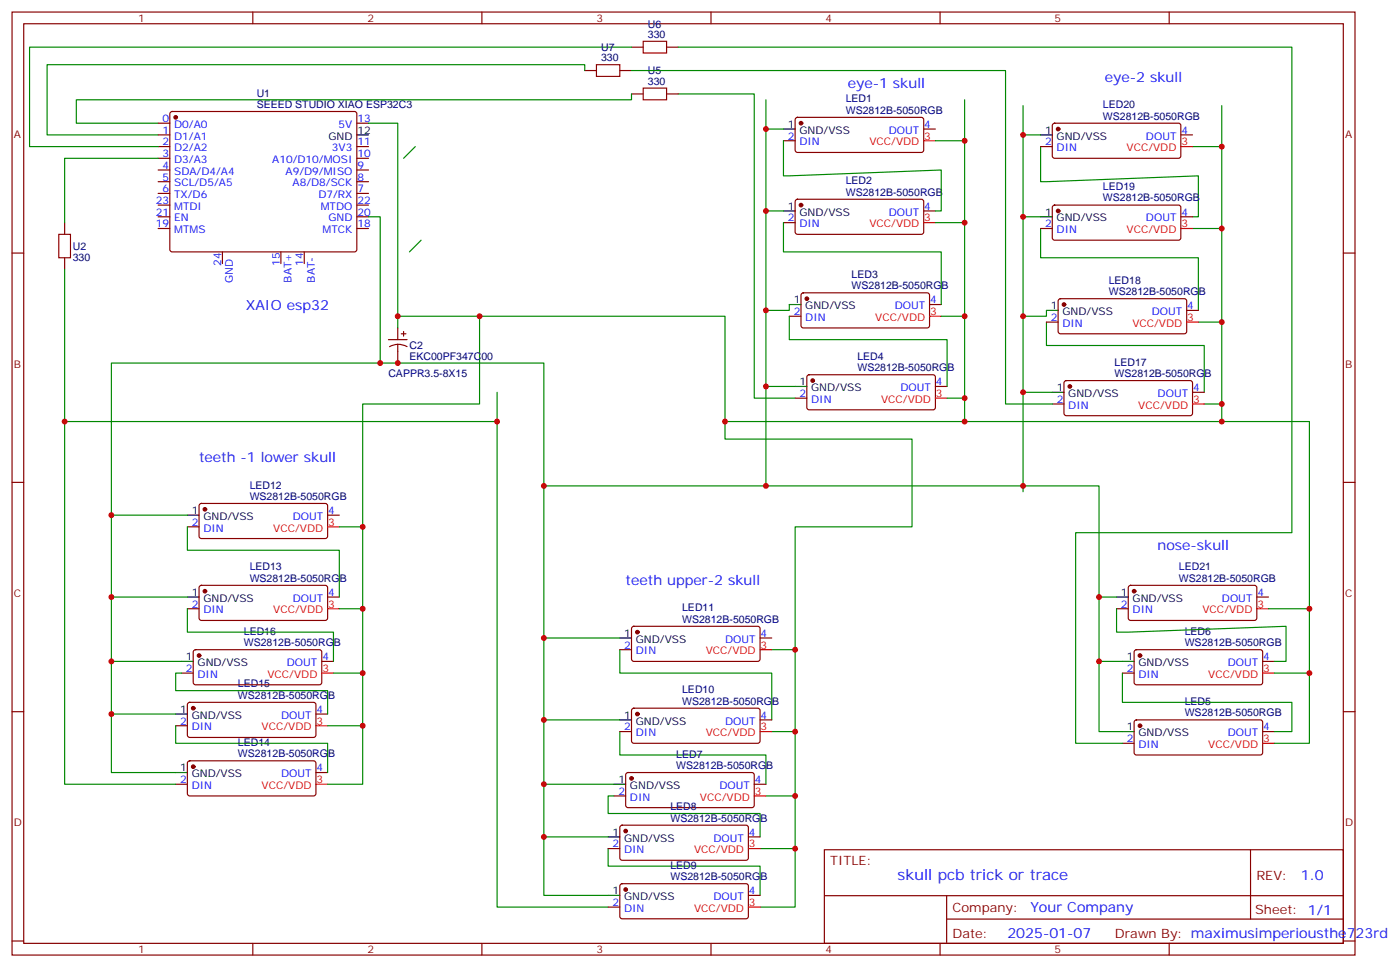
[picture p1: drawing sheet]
<svg xmlns="http://www.w3.org/2000/svg" width="423mm" height="292mm" viewBox="0 0 423 292" stroke-linecap="round" stroke-linejoin="round" font-family="sans-serif">
<g fill="none" stroke="#870000" stroke-width=".35">
<path d="M3.6 3.6h405.4v284.4h-405.4zM7.2 7.2h398.2v277.2h-398.2zM76.3 3.6v3.6M145.5 3.6v3.6M190.6 14.2h3.5M201.2 14.2h3.5M214.6 3.6v3.6M283.7 3.6v3.6M352.9 3.6v3.6M47.7 37.1h3.6M51.5 33.8l.5-.2h55l.5 .2 .2 .5-.1 41.2-.6 .5-55.3-.1-.4-.7v-40.9zM107.7 37.1h3.5"/>
<path d="M176.5 21.3h3.5M187.1 21.3h3.5M190.6 28.3h3.5M201.2 28.3h3.5M240.2 35.6l.5-.2h37.7l.4 .7-.1 9.4-.6 .5-37.7-.1-.4-.6v-9.2zM278.8 38.9h3.5M317.8 37.4l.5-.3 37.7 .1 .4 .7-.1 9.4-.6 .4h-37.7l-.4-.7v-9.1zM47.7 40.7h3.6M47.7 44.2h3.6M47.7 47.7h3.6M47.7 51.3h3.6M47.7 54.8h3.6"/>
<path d="M47.7 58.3h3.6M107.7 44.2h3.5M107.7 47.7h3.5M107.7 51.3h3.5M107.7 54.8h3.5M107.7 58.3h3.5M236.5 42.4h3.5M314.1 44.2h3.5M356.4 40.7h3.5M3.6 76.3h3.6M19.5 67.1v3.6M19.5 77.7v3.5"/>
<path d="M47.7 61.8h3.6M47.7 65.4h3.6M47.7 68.9h3.6M67.1 76v3.5M84.8 76v3.5M91.8 76v3.5M107.7 61.8h3.5M107.7 65.4h3.5M107.7 68.9h3.5M236.5 67.1h3.5M240.2 60.3l.5-.2h37.7l.4 .7-.1 9.4-.6 .5-37.7-.1-.4-.6v-9.2zM278.8 63.6h3.5"/>
<path d="M314.1 68.9h3.5M317.8 62l.5-.2 37.7 .1 .4 .6-.1 9.5-.6 .4h-37.7l-.4-.7v-9.2zM356.4 65.4h3.5M405.4 76.3h3.6M120.1 98.9v3.5M121.8 99.9v1.5M238.2 95.4h3.6M242 88.5l.5-.2 37.6 .1 .5 .6-.1 9.5-.6 .4-37.7-.1-.4-.6v-9.2zM280.6 91.8h3.5M315.8 97.1h3.6M319.6 90.3l.5-.2h37.6l.5 .7-.1 9.4-.6 .4h-37.7l-.4-.7v-9.1zM358.2 93.6h3.5"/>
<path d="M117.2 102.4h5.7M120.1 103.8l1.4 .2 1.4 .5M120.1 103.8l-2.5 .7M120.1 103.8v5.7M121.1 100.6h1.4M243.8 113.2l.4-.2 37.7 .1 .4 .6v9.4l-.7 .5-37.6-.1-.5-.6v-9.2zM282.3 116.5h3.6M321.4 115l.4-.2h37.7l.4 .7v9.4l-.7 .4h-37.6l-.5-.7v-9.1zM359.9 118.3h3.6M240 120.1h3.5M317.6 121.8h3.5M3.6 145.5h3.6"/>
<path d="M56.6 158.9h3.5M60.3 152l.5-.2 37.7 .1 .4 .6-.1 9.5-.6 .4-37.7-.1-.4-.6v-9.2zM98.9 155.3h3.5M405.4 145.5h3.6M60.3 176.7l.5-.2 37.7 .1 .4 .6-.1 9.4-.6 .5-37.7-.1-.4-.6v-9.2zM340.8 176.7l.4-.2 37.7 .1 .4 .6v9.4l-.7 .5-37.6-.1-.5-.6v-9.2zM56.6 183.6h3.5M58.5 196.1l.5-.2 37.7 .1 .4 .6v9.4l-.7 .5-37.7-.1-.4-.6v-9.2zM97.1 199.4h3.5M98.9 180h3.5M187.1 195.9h3.5M190.8 189l.5-.2 37.7 .1 .4 .6-.1 9.5-.6 .4h-37.7l-.4-.7v-9.2z"/>
<path d="M229.4 192.4h3.5M337 183.6h3.5M342.5 196.1l.5-.2 37.7 .1 .4 .6-.1 9.4-.6 .5-37.7-.1-.4-.6v-9.2zM379.3 180h3.6M381.1 199.4h3.5M3.6 214.6h3.6M53 218.8h3.6M54.8 203h3.5M56.8 212l.5-.2h37.6l.5 .7-.1 9.4-.6 .5-37.7-.1-.4-.6v-9.2zM95.4 215.3h3.5M190.8 213.7l.5-.2 37.7 .1 .4 .6-.1 9.5-.6 .4h-37.7l-.4-.7v-9.2zM229.4 217.1h3.5"/>
<path d="M338.8 203h3.5M342.5 217.3l.5-.2h37.7l.4 .7-.1 9.4-.6 .4h-37.7l-.4-.7v-9.1zM405.4 214.6h3.6M53 236.5h3.6M56.8 229.6l.5-.2 37.6 .1 .5 .6-.1 9.5-.6 .4-37.7-.1-.4-.6v-9.2zM95.4 232.9h3.5M185.3 240h3.5M187.1 220.6h3.5M189.1 233.1l.4-.2 37.7 .1 .4 .6v9.5l-.7 .4h-37.6l-.5-.7v-9.2zM227.6 236.5h3.6M338.8 224.1h3.5M381.1 220.6h3.5"/>
<path d="M183.6 255.9h3.5M187.3 249l.5-.2 37.7 .1 .4 .6-.1 9.5-.6 .4-37.7-.1-.4-.6v-9.2zM225.9 252.3h3.5M248.8 256.2h156.6v28.2h-156.6zM377.4 256.2v20.9M183.6 273.5h3.5M187.3 266.7l.5-.2h37.7l.4 .7-.1 9.4-.6 .4h-37.7l-.4-.7v-9.1zM225.9 270h3.5M248.8 270.1h156.5M285.7 277.1h119.6M285.7 270.1v14.1M3.6 283.7h3.6"/>
<path d="M76.3 284.4v3.6M145.5 284.4v3.6M214.6 284.4v3.6M283.7 284.4v3.6M352.9 284.4v3.6M405.4 283.7h3.6"/>
</g>
<g fill="#870000" stroke="#870000" stroke-width=".35">
<circle cx="53" cy="35.4" r=".53"/>
<circle cx="344.1" cy="218.8" r=".53"/>
<circle cx="344.1" cy="197.7" r=".53"/>
<circle cx="61.8" cy="153.6" r=".53"/>
<circle cx="61.8" cy="178.3" r=".53"/>
<circle cx="58.3" cy="231.2" r=".53"/>
<circle cx="58.3" cy="213.5" r=".53"/>
<circle cx="60.1" cy="197.7" r=".53"/>
<circle cx="190.6" cy="234.7" r=".53"/>
<circle cx="188.8" cy="250.6" r=".53"/>
<circle cx="188.8" cy="268.2" r=".53"/>
<circle cx="192.4" cy="215.3" r=".53"/>
<circle cx="192.4" cy="190.6" r=".53"/>
<circle cx="241.8" cy="37.1" r=".53"/>
<circle cx="241.8" cy="61.8" r=".53"/>
<circle cx="243.5" cy="90.1" r=".53"/>
<circle cx="245.3" cy="114.8" r=".53"/>
<circle cx="322.9" cy="116.5" r=".53"/>
<circle cx="321.1" cy="91.8" r=".53"/>
<circle cx="319.4" cy="63.6" r=".53"/>
<circle cx="319.4" cy="38.9" r=".53"/>
<circle cx="342.3" cy="178.3" r=".53"/>
</g>
<g fill="none" stroke="#000" stroke-width=".35">
<path d="M236.5 38.9h3.5M107.7 40.7h3.5M314.1 40.7h3.5M236.5 63.6h3.5M314.1 65.4h3.5M238.2 91.8h3.6M315.8 93.6h3.6M240 116.5h3.5M317.6 118.3h3.5M56.6 155.3h3.5M54.8 199.4h3.5M56.6 180h3.5"/>
<path d="M187.1 192.4h3.5M337 180h3.5M338.8 199.4h3.5M53 215.3h3.6M187.1 217.1h3.5M53 232.9h3.6M185.3 236.5h3.5M338.8 220.6h3.5M183.6 252.3h3.5M183.6 270h3.5"/>
</g>
<g fill="none" stroke="#f00" stroke-width=".35">
<path d="M278.8 42.4h3.5M356.4 44.2h3.5M278.8 67.1h3.5M356.4 68.9h3.5M280.6 95.4h3.5M358.2 97.1h3.5M282.3 120.1h3.6M359.9 121.8h3.6M98.9 158.9h3.5M98.9 183.6h3.5M229.4 195.9h3.5M379.3 183.6h3.6"/>
<path d="M95.4 218.8h3.5M97.1 203h3.5M381.1 203h3.5M95.4 236.5h3.5M227.6 240h3.6M229.4 220.6h3.5M381.1 224.1h3.5M225.9 255.9h3.5M225.9 273.5h3.5"/>
</g>
<g fill="none" stroke="#008700" stroke-width=".35">
<path d="M190.6 14.2h-181.7v30h38.8M204.7 14.2h185.2v146.4h-65.2v63.5h14.1M111.2 37.1h8.9v61.8M176.5 21.3v-1.8h-162.3v21.2h33.5M190.6 28.3v1.8h-167.6v7h24.7M190.6 21.3h112.9v100.5h14.1M204.7 28.3h22.9v91.8h12.4M231.2 30.1v86.4h8.8M231.2 38.9h5.3M291.1 30.1v90h-5.2M308.8 31.9v86.4h8.8M368.8 31.9v89.9h-5.3"/>
<path d="M47.7 47.7h-28.2v19.4M125.3 44.2l-3.5 3.5M236.5 42.4v10.6l47.6-1.7v12.3h-1.8M282.3 42.4h8.8M308.8 40.7h5.3M314.1 44.2v10.6l47.6-1.8v12.4h-1.8M359.9 44.2h8.9M111.2 65.4h3.6v44.1h49.3v37M127.1 72.4l-3.5 3.6M231.2 63.6h5.3M236.5 67.1v8.9h47.6v15.8M282.3 67.1h8.8"/>
<path d="M308.8 65.4h5.3M314.1 68.9v8.8h47.6v15.9M359.9 68.9h8.9M19.5 81.2v155.3h33.5M120.1 95.4h24.6v26.4h-35.2v114.7h-10.6M144.7 95.4h74.1v37h56.5v26.5h-35.3v114.6h-10.6M238.2 95.4v7h47.7v14.1M238.2 91.8v1.8h-7M284.1 95.4h7M315.8 93.6v1.8h-7M315.8 97.1v7.1h47.7v14.1M361.7 97.1h7.1"/>
<path d="M114.8 109.5h-81.2v123.4h19.4M150 118.3v155.2h33.6M231.2 116.5v30M308.8 118.3v30M19.5 127.1h130.5M291.1 120.1v7M368.8 121.8v5.3h-150M368.8 127.1h26.4v97h-10.6M33.6 155.3h23M56.6 158.9v7h45.8v14.1M102.4 158.9h7.1M33.6 180h23"/>
<path d="M33.6 199.4h21.2M56.6 183.6v7h44v8.8M102.4 183.6h7.1M164.1 192.4h23M187.1 195.9v7.1h45.8v14.1M232.9 195.9h7.1M331.7 180h5.3M331.7 199.4h7.1M337 183.6v7l51.2-1.8v10.6h-3.6M382.9 183.6h12.3M33.6 215.3h19.4M53 218.8v5.3h45.9v8.8"/>
<path d="M54.8 203h-1.8v5.2h45.9v7.1M98.9 218.8h10.6M100.6 203h8.9M164.1 217.1h23M338.8 203v8.8h51.1v8.8h-5.3M384.6 203h10.6M164.1 236.5h21.2M185.3 240h-1.7v5.3h45.8v7M187.1 220.6v7h44.1v8.9M231.2 240h8.8M232.9 220.6h7.1M338.8 220.6h-7.1v-74.1h-167.6v123.5h19.5"/>
<path d="M164.1 252.3h19.5M183.6 255.9v5.3h45.8v8.8M229.4 255.9h10.6"/>
</g>
<path d="M180 19.5h7.1v3.5h-7.1zM194.1 12.5h7.1v3.5h-7.1zM194.1 26.6h7.1v3.5h-7.1zM17.7 70.7h3.6v7h-3.6z" fill="none" stroke="#a10000" stroke-width=".35"/>
<g fill="#c00">
<circle cx="33.6" cy="155.3" r=".88"/>
<circle cx="33.6" cy="180" r=".88"/>
<circle cx="33.6" cy="199.4" r=".88"/>
<circle cx="33.6" cy="215.3" r=".88"/>
<circle cx="109.5" cy="158.9" r=".88"/>
<circle cx="109.5" cy="183.6" r=".88"/>
<circle cx="109.5" cy="203" r=".88"/>
<circle cx="109.5" cy="218.8" r=".88"/>
<circle cx="114.8" cy="109.5" r=".88"/>
<circle cx="240" cy="255.9" r=".88"/>
<circle cx="240" cy="240" r=".88"/>
<circle cx="240" cy="220.6" r=".88"/>
<circle cx="164.1" cy="252.3" r=".88"/>
<circle cx="164.1" cy="236.5" r=".88"/>
<circle cx="164.1" cy="217.1" r=".88"/>
<circle cx="19.5" cy="127.1" r=".88"/>
<circle cx="150" cy="127.1" r=".88"/>
<circle cx="240" cy="195.9" r=".88"/>
<circle cx="144.7" cy="95.4" r=".88"/>
<circle cx="164.1" cy="192.4" r=".88"/>
<circle cx="164.1" cy="146.5" r=".88"/>
<circle cx="231.2" cy="93.6" r=".88"/>
<circle cx="231.2" cy="63.6" r=".88"/>
<circle cx="231.2" cy="38.9" r=".88"/>
<circle cx="231.2" cy="146.5" r=".88"/>
<circle cx="231.2" cy="116.5" r=".88"/>
<circle cx="291.1" cy="95.4" r=".88"/>
<circle cx="291.1" cy="67.1" r=".88"/>
<circle cx="291.1" cy="42.4" r=".88"/>
<circle cx="368.8" cy="44.2" r=".88"/>
<circle cx="368.8" cy="68.9" r=".88"/>
<circle cx="368.8" cy="97.1" r=".88"/>
<circle cx="308.8" cy="118.3" r=".88"/>
<circle cx="308.8" cy="40.7" r=".88"/>
<circle cx="308.8" cy="65.4" r=".88"/>
<circle cx="308.8" cy="95.4" r=".88"/>
<circle cx="308.8" cy="146.5" r=".88"/>
<circle cx="218.8" cy="127.1" r=".88"/>
<circle cx="368.8" cy="121.8" r=".88"/>
<circle cx="291.1" cy="120.1" r=".88"/>
<circle cx="291.1" cy="127.1" r=".88"/>
<circle cx="331.7" cy="199.4" r=".88"/>
<circle cx="331.7" cy="180" r=".88"/>
<circle cx="368.8" cy="127.1" r=".88"/>
<circle cx="395.2" cy="183.6" r=".88"/>
<circle cx="395.2" cy="203" r=".88"/>
<circle cx="120.1" cy="95.4" r=".88"/>
<circle cx="120.1" cy="109.5" r=".88"/>
</g>
<text font-size="4.6" fill="#00f" x="270.9" y="265.3">skull pcb trick or trace</text>
<g font-size="4.2" fill="#00f">
<text x="255.9" y="26.6">eye-1 skull</text>
<text x="333.5" y="24.8">eye-2 skull</text>
<text x="74.2" y="93.6">XAIO esp32</text>
<text x="60.1" y="139.5">teeth -1 lower skull</text>
<text x="349.4" y="165.9">nose-skull</text>
<text x="188.8" y="176.5">teeth upper-2 skull</text>
<text x="392.6" y="265.5">1.0</text>
<text x="311" y="275">Your Company</text>
<text x="304.1" y="282.9">2025-01-07</text>
</g>
<g font-size="3.9" fill="#800">
<text x="250.6" y="260.8">TITLE:</text>
<text x="379.2" y="265.5">REV:</text>
<text x="287.5" y="275">Company:</text>
<text x="378.9" y="275.6">Sheet: 1/1</text>
<text x="287.5" y="282.7">Date:</text>
<text x="336.5" y="282.8">Drawn By: maximusimperiousthe723rd</text>
</g>
<g font-size="3.2" fill="#800">
<text x="41.7" y="6.6">1</text>
<text x="110.9" y="6.6">2</text>
<text x="180" y="6.6">3</text>
<text x="249.2" y="6.6">4</text>
<text x="318.3" y="6.6">5</text>
<text x="4.2" y="41.7">A</text>
<text x="406" y="41.7">A</text>
<text x="4.2" y="110.9">B</text>
<text x="406" y="110.9">B</text>
<text x="4.2" y="180">C</text>
<text x="406" y="180">C</text>
<text x="4.2" y="249.2">D</text>
<text x="406" y="249.2">D</text>
<text x="41.7" y="287.4">1</text>
<text x="110.9" y="287.4">2</text>
<text x="180" y="287.4">3</text>
<text x="249.2" y="287.4">4</text>
<text x="318.3" y="287.4">5</text>
</g>
<g font-size="3.2" fill="#000080">
<text x="195.5" y="11.4">330</text>
<text x="195.5" y="8.3">U6</text>
<text x="181.4" y="15.4">U7</text>
<text x="181.4" y="18.5">330</text>
<text x="195.5" y="22.4">U5</text>
<text x="77.5" y="29.1">U1</text>
<text x="195.5" y="25.5">330</text>
<text x="77.5" y="32.5">SEEED STUDIO XIAO ESP32C3</text>
<text x="255.3" y="34.3">WS2812B-5050RGB</text>
<text x="255.3" y="30.9">LED1</text>
<text x="332.9" y="32.6">LED20</text>
<text x="332.9" y="36">WS2812B-5050RGB</text>
<text x="255.3" y="59">WS2812B-5050RGB</text>
<text x="255.3" y="55.6">LED2</text>
<text x="332.9" y="57.3">LED19</text>
<text x="332.9" y="60.7">WS2812B-5050RGB</text>
<text x="22" y="75.3">U2</text>
<text x="22" y="78.6">330</text>
<text x="257" y="83.8">LED3</text>
<text x="257" y="87.2">WS2812B-5050RGB</text>
<text x="334.7" y="89">WS2812B-5050RGB</text>
<text x="334.7" y="85.6">LED18</text>
<text x="123.6" y="105.1">C2</text>
<text x="117.2" y="113.7">CAPPR3.5-8X15</text>
<text x="123.6" y="108.5">EKC00PF347C00</text>
<text x="258.8" y="111.9">WS2812B-5050RGB</text>
<text x="258.8" y="108.5">LED4</text>
<text x="336.4" y="113.6">WS2812B-5050RGB</text>
<text x="336.4" y="110.3">LED17</text>
<text x="75.4" y="147.3">LED12</text>
<text x="75.4" y="150.7">WS2812B-5050RGB</text>
<text x="75.4" y="172">LED13</text>
<text x="355.8" y="172">LED21</text>
<text x="75.4" y="175.4">WS2812B-5050RGB</text>
<text x="355.8" y="175.4">WS2812B-5050RGB</text>
<text x="205.9" y="184.3">LED11</text>
<text x="73.6" y="191.4">LED16</text>
<text x="205.9" y="187.7">WS2812B-5050RGB</text>
<text x="357.6" y="191.4">LED6</text>
<text x="73.6" y="194.8">WS2812B-5050RGB</text>
<text x="357.6" y="194.8">WS2812B-5050RGB</text>
<text x="71.8" y="207.3">LED15</text>
<text x="205.9" y="209">LED10</text>
<text x="71.8" y="210.7">WS2812B-5050RGB</text>
<text x="205.9" y="212.4">WS2812B-5050RGB</text>
<text x="357.6" y="216">WS2812B-5050RGB</text>
<text x="357.6" y="212.6">LED5</text>
<text x="71.8" y="224.9">LED14</text>
<text x="71.8" y="228.3">WS2812B-5050RGB</text>
<text x="204.1" y="231.8">WS2812B-5050RGB</text>
<text x="204.1" y="228.4">LED7</text>
<text x="202.4" y="244.3">LED8</text>
<text x="202.4" y="247.7">WS2812B-5050RGB</text>
<text x="202.4" y="262">LED9</text>
<text x="202.4" y="265.3">WS2812B-5050RGB</text>
</g>
<g font-size="3.2" fill="#00f">
<text x="49.1" y="36.8">0</text>
<text x="49.1" y="40.3">1</text>
<text x="52.6" y="38.6">D0/A0</text>
<text x="102.2" y="38.6">5V</text>
<text x="107.9" y="36.8">13</text>
<text x="268.3" y="40.3">DOUT</text>
<text x="279" y="38.6">4</text>
<text x="356.6" y="40.3">4</text>
<text x="49.1" y="43.9">2</text>
<text x="49.1" y="47.4">3</text>
<text x="52.6" y="42.1">D1/A1</text>
<text x="52.6" y="45.6">D2/A2</text>
<text x="100.2" y="45.6">3V3</text>
<text x="107.9" y="47.4">10</text>
<text x="107.9" y="43.9">11</text>
<text x="237.8" y="42.1">2</text>
<text x="241.3" y="43.9">DIN</text>
<text x="315.4" y="43.9">2</text>
<text x="318.9" y="45.6">DIN</text>
<text x="345.9" y="42.1">DOUT</text>
<text x="49.1" y="50.9">4</text>
<text x="52.6" y="49.1">D3/A3</text>
<text x="52.6" y="52.7">SDA/D4/A4</text>
<text x="82.2" y="49.1">A10/D10/MOSI</text>
<text x="86.2" y="52.7">A9/D9/MISO</text>
<text x="107.9" y="50.9">9</text>
<text x="49.1" y="54.4">5</text>
<text x="49.1" y="58">6</text>
<text x="52.6" y="56.2">SCL/D5/A5</text>
<text x="52.6" y="59.7">TX/D6</text>
<text x="88.3" y="56.2">A8/D8/SCK</text>
<text x="96.1" y="59.7">D7/RX</text>
<text x="107.9" y="58">7</text>
<text x="107.9" y="54.4">8</text>
<text x="47" y="61.5">23</text>
<text x="47" y="65">21</text>
<text x="52.6" y="63.3">MTDI</text>
<text x="96.8" y="63.3">MTDO</text>
<text x="107.9" y="61.5">22</text>
<text x="107.9" y="65">20</text>
<text x="268.3" y="65">DOUT</text>
<text x="279" y="63.3">4</text>
<text x="356.6" y="65">4</text>
<text x="47" y="68.5">19</text>
<text x="52.6" y="66.8">EN</text>
<text x="52.6" y="70.3">MTMS</text>
<text x="97.4" y="70.3">MTCK</text>
<text x="99.1" y="66.8">GND</text>
<text x="107.9" y="68.5">18</text>
<text x="237.8" y="66.8">2</text>
<text x="241.3" y="68.5">DIN</text>
<text x="315.4" y="68.5">2</text>
<text x="318.9" y="70.3">DIN</text>
<text x="345.9" y="66.8">DOUT</text>
<text x="66.8" y="80.2" transform="rotate(-90 66.8 80.2)">24</text>
<text x="84.4" y="80.2" transform="rotate(-90 84.4 80.2)">15</text>
<text x="91.5" y="80.2" transform="rotate(-90 91.5 80.2)">14</text>
<text x="70.3" y="85.2" transform="rotate(-90 70.3 85.2)">GND</text>
<text x="87.9" y="85.2" transform="rotate(-90 87.9 85.2)">BAT+</text>
<text x="95" y="85.2" transform="rotate(-90 95 85.2)">BAT-</text>
<text x="239.6" y="95">2</text>
<text x="270" y="93.2">DOUT</text>
<text x="280.7" y="91.5">4</text>
<text x="347.6" y="95">DOUT</text>
<text x="358.4" y="93.2">4</text>
<text x="243.1" y="96.8">DIN</text>
<text x="317.2" y="96.8">2</text>
<text x="320.7" y="98.5">DIN</text>
<text x="241.3" y="119.7">2</text>
<text x="271.8" y="117.9">DOUT</text>
<text x="282.5" y="116.2">4</text>
<text x="349.4" y="119.7">DOUT</text>
<text x="360.1" y="117.9">4</text>
<text x="244.8" y="121.5">DIN</text>
<text x="318.9" y="121.5">2</text>
<text x="322.4" y="123.2">DIN</text>
<text x="99.1" y="155">4</text>
<text x="57.9" y="158.5">2</text>
<text x="61.4" y="160.3">DIN</text>
<text x="88.4" y="156.7">DOUT</text>
<text x="99.1" y="179.7">4</text>
<text x="379.5" y="179.7">4</text>
<text x="57.9" y="183.2">2</text>
<text x="61.4" y="185">DIN</text>
<text x="88.4" y="181.4">DOUT</text>
<text x="338.3" y="183.2">2</text>
<text x="341.8" y="185">DIN</text>
<text x="368.8" y="181.4">DOUT</text>
<text x="188.4" y="195.5">2</text>
<text x="191.9" y="197.3">DIN</text>
<text x="218.9" y="193.8">DOUT</text>
<text x="229.6" y="192">4</text>
<text x="56.1" y="202.6">2</text>
<text x="86.6" y="200.8">DOUT</text>
<text x="97.3" y="199.1">4</text>
<text x="340.1" y="202.6">2</text>
<text x="370.6" y="200.8">DOUT</text>
<text x="381.3" y="199.1">4</text>
<text x="59.6" y="204.4">DIN</text>
<text x="343.6" y="204.4">DIN</text>
<text x="95.5" y="214.9">4</text>
<text x="54.4" y="218.5">2</text>
<text x="57.9" y="220.2">DIN</text>
<text x="84.8" y="216.7">DOUT</text>
<text x="188.4" y="220.2">2</text>
<text x="218.9" y="218.5">DOUT</text>
<text x="229.6" y="216.7">4</text>
<text x="381.3" y="220.2">4</text>
<text x="191.9" y="222">DIN</text>
<text x="340.1" y="223.8">2</text>
<text x="343.6" y="225.5">DIN</text>
<text x="370.6" y="222">DOUT</text>
<text x="95.5" y="232.6">4</text>
<text x="54.4" y="236.1">2</text>
<text x="57.9" y="237.9">DIN</text>
<text x="84.8" y="234.4">DOUT</text>
<text x="186.6" y="239.6">2</text>
<text x="217.1" y="237.9">DOUT</text>
<text x="227.8" y="236.1">4</text>
<text x="190.1" y="241.4">DIN</text>
<text x="226.1" y="252">4</text>
<text x="184.9" y="255.5">2</text>
<text x="188.4" y="257.3">DIN</text>
<text x="215.4" y="253.8">DOUT</text>
<text x="226.1" y="269.6">4</text>
<text x="184.9" y="273.2">2</text>
<text x="188.4" y="274.9">DIN</text>
<text x="215.4" y="271.4">DOUT</text>
</g>
<g font-size="3.2">
<text x="107.9" y="40.3">12</text>
<text x="237.8" y="38.6">1</text>
<text x="241.3" y="40.3">GND/VSS</text>
<text x="315.4" y="40.3">1</text>
<text x="99.1" y="42.1">GND</text>
<text x="318.9" y="42.1">GND/VSS</text>
<text x="237.8" y="63.3">1</text>
<text x="241.3" y="65">GND/VSS</text>
<text x="315.4" y="65">1</text>
<text x="318.9" y="66.8">GND/VSS</text>
<text x="239.6" y="91.5">1</text>
<text x="243.1" y="93.2">GND/VSS</text>
<text x="317.2" y="93.2">1</text>
<text x="320.7" y="95">GND/VSS</text>
<text x="241.3" y="116.2">1</text>
<text x="244.8" y="117.9">GND/VSS</text>
<text x="318.9" y="117.9">1</text>
<text x="322.4" y="119.7">GND/VSS</text>
<text x="57.9" y="155">1</text>
<text x="61.4" y="156.7">GND/VSS</text>
<text x="57.9" y="179.7">1</text>
<text x="338.3" y="179.7">1</text>
<text x="61.4" y="181.4">GND/VSS</text>
<text x="341.8" y="181.4">GND/VSS</text>
<text x="188.4" y="192">1</text>
<text x="191.9" y="193.8">GND/VSS</text>
<text x="56.1" y="199.1">1</text>
<text x="59.6" y="200.8">GND/VSS</text>
<text x="340.1" y="199.1">1</text>
<text x="343.6" y="200.8">GND/VSS</text>
<text x="54.4" y="214.9">1</text>
<text x="57.9" y="216.7">GND/VSS</text>
<text x="188.4" y="216.7">1</text>
<text x="191.9" y="218.5">GND/VSS</text>
<text x="340.1" y="220.2">1</text>
<text x="343.6" y="222">GND/VSS</text>
<text x="54.4" y="232.6">1</text>
<text x="57.9" y="234.4">GND/VSS</text>
<text x="186.6" y="236.1">1</text>
<text x="190.1" y="237.9">GND/VSS</text>
<text x="184.9" y="252">1</text>
<text x="188.4" y="253.8">GND/VSS</text>
<text x="184.9" y="269.6">1</text>
<text x="188.4" y="271.4">GND/VSS</text>
</g>
<g font-size="3.2" fill="#f00">
<text x="262.4" y="43.9">VCC/VDD</text>
<text x="279" y="42.1">3</text>
<text x="340" y="45.6">VCC/VDD</text>
<text x="356.6" y="43.9">3</text>
<text x="262.4" y="68.5">VCC/VDD</text>
<text x="279" y="66.8">3</text>
<text x="340" y="70.3">VCC/VDD</text>
<text x="356.6" y="68.5">3</text>
<text x="280.7" y="95">3</text>
<text x="264.2" y="96.8">VCC/VDD</text>
<text x="341.8" y="98.5">VCC/VDD</text>
<text x="358.4" y="96.8">3</text>
<text x="282.5" y="119.7">3</text>
<text x="265.9" y="121.5">VCC/VDD</text>
<text x="343.5" y="123.2">VCC/VDD</text>
<text x="360.1" y="121.5">3</text>
<text x="82.5" y="160.3">VCC/VDD</text>
<text x="99.1" y="158.5">3</text>
<text x="82.5" y="185">VCC/VDD</text>
<text x="99.1" y="183.2">3</text>
<text x="362.9" y="185">VCC/VDD</text>
<text x="379.5" y="183.2">3</text>
<text x="213" y="197.3">VCC/VDD</text>
<text x="229.6" y="195.5">3</text>
<text x="97.3" y="202.6">3</text>
<text x="381.3" y="202.6">3</text>
<text x="80.7" y="204.4">VCC/VDD</text>
<text x="364.7" y="204.4">VCC/VDD</text>
<text x="79" y="220.2">VCC/VDD</text>
<text x="95.5" y="218.5">3</text>
<text x="229.6" y="220.2">3</text>
<text x="213" y="222">VCC/VDD</text>
<text x="364.7" y="225.5">VCC/VDD</text>
<text x="381.3" y="223.8">3</text>
<text x="79" y="237.9">VCC/VDD</text>
<text x="95.5" y="236.1">3</text>
<text x="227.8" y="239.6">3</text>
<text x="211.2" y="241.4">VCC/VDD</text>
<text x="209.5" y="257.3">VCC/VDD</text>
<text x="226.1" y="255.5">3</text>
<text x="209.5" y="274.9">VCC/VDD</text>
<text x="226.1" y="273.2">3</text>
</g>
</svg>
